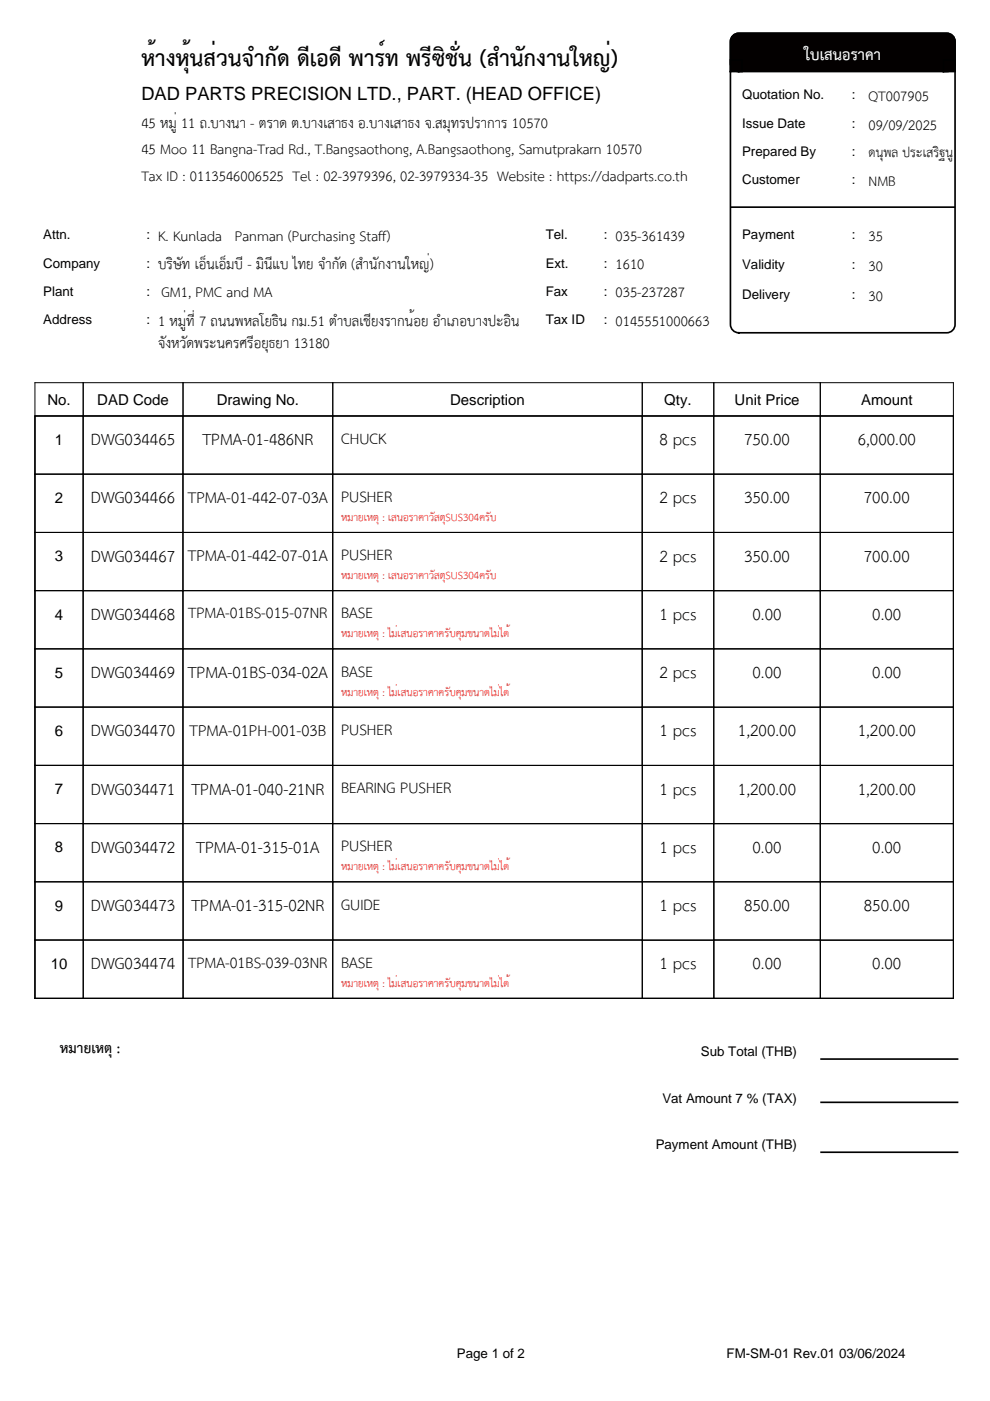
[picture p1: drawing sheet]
<svg xmlns="http://www.w3.org/2000/svg" width="210mm" height="297mm" viewBox="0 0 210 297" stroke-linecap="round" stroke-linejoin="round" font-family="sans-serif">
<path d="M7.4 88.2h10.2v12.3h-10.2z" fill="none" stroke="#000" stroke-width=".21"/>
<path d="M17.6 88.2h21.2v12.3h-21.2z" fill="#fff"/>
<path d="M17.6 88.2h21.2v12.3h-21.2z" fill="none" stroke="#000" stroke-width=".21"/>
<path d="M38.8 88.2h31.8v12.3h-31.8z" fill="#fff"/>
<path d="M38.8 88.2h31.8v12.3h-31.8z" fill="none" stroke="#000" stroke-width=".21"/>
<path d="M70.6 88.2h65.6v12.3h-65.6z" fill="#fff"/>
<path d="M70.6 88.2h65.6v12.3h-65.6z" fill="none" stroke="#000" stroke-width=".21"/>
<path d="M136.2 88.2h15.1v12.3h-15.1z" fill="#fff"/>
<path d="M136.2 88.2h15.1v12.3h-15.1z" fill="none" stroke="#000" stroke-width=".21"/>
<path d="M151.3 88.2h22.6v12.3h-22.6z" fill="#fff"/>
<path d="M151.3 88.2h22.6v12.3h-22.6z" fill="none" stroke="#000" stroke-width=".21"/>
<path d="M173.9 88.2h28.2v12.3h-28.2z" fill="#fff"/>
<path d="M173.9 88.2h28.2v12.3h-28.2z" fill="none" stroke="#000" stroke-width=".21"/>
<path d="M7.4 100.5h10.2v12.4h-10.2z" fill="#fff"/>
<path d="M7.4 100.5h10.2v12.4h-10.2z" fill="none" stroke="#000" stroke-width=".21"/>
<path d="M17.6 100.5h21.2v12.4h-21.2z" fill="#fff"/>
<path d="M17.6 100.5h21.2v12.4h-21.2z" fill="none" stroke="#000" stroke-width=".21"/>
<path d="M38.8 100.5h31.8v12.4h-31.8z" fill="#fff"/>
<path d="M38.8 100.5h31.8v12.4h-31.8z" fill="none" stroke="#000" stroke-width=".21"/>
<path d="M70.6 100.5h65.6v12.4h-65.6z" fill="#fff"/>
<path d="M70.6 100.5h65.6v12.4h-65.6z" fill="none" stroke="#000" stroke-width=".21"/>
<path d="M136.2 100.5h15.1v12.4h-15.1z" fill="#fff"/>
<path d="M136.2 100.5h15.1v12.4h-15.1z" fill="none" stroke="#000" stroke-width=".21"/>
<path d="M151.3 100.5h22.6v12.4h-22.6z" fill="#fff"/>
<path d="M151.3 100.5h22.6v12.4h-22.6z" fill="none" stroke="#000" stroke-width=".21"/>
<path d="M173.9 100.5h28.2v12.4h-28.2z" fill="#fff"/>
<path d="M173.9 100.5h28.2v12.4h-28.2z" fill="none" stroke="#000" stroke-width=".21"/>
<path d="M7.4 112.9h10.2v12.3h-10.2z" fill="#fff"/>
<path d="M7.4 112.9h10.2v12.3h-10.2z" fill="none" stroke="#000" stroke-width=".21"/>
<path d="M7.4 125.2h10.2v12.4h-10.2z" fill="#fff"/>
<path d="M7.4 125.2h10.2v12.4h-10.2z" fill="none" stroke="#000" stroke-width=".21"/>
<path d="M17.6 125.2h21.2v12.4h-21.2z" fill="#fff"/>
<path d="M17.6 125.2h21.2v12.4h-21.2z" fill="none" stroke="#000" stroke-width=".21"/>
<path d="M17.6 112.9h21.2v12.3h-21.2z" fill="#fff"/>
<path d="M17.6 112.9h21.2v12.3h-21.2z" fill="none" stroke="#000" stroke-width=".21"/>
<path d="M38.8 112.9h31.8v12.3h-31.8z" fill="#fff"/>
<path d="M38.8 112.9h31.8v12.3h-31.8z" fill="none" stroke="#000" stroke-width=".21"/>
<path d="M38.8 125.2h31.8v12.4h-31.8z" fill="#fff"/>
<path d="M38.8 125.2h31.8v12.4h-31.8z" fill="none" stroke="#000" stroke-width=".21"/>
<path d="M70.6 112.9h65.6v12.3h-65.6z" fill="#fff"/>
<path d="M70.6 112.9h65.6v12.3h-65.6z" fill="none" stroke="#000" stroke-width=".21"/>
<path d="M70.6 125.2h65.6v12.4h-65.6z" fill="#fff"/>
<path d="M70.6 125.2h65.6v12.4h-65.6z" fill="none" stroke="#000" stroke-width=".21"/>
<path d="M136.2 112.9h15.1v12.3h-15.1z" fill="#fff"/>
<path d="M136.2 112.9h15.1v12.3h-15.1z" fill="none" stroke="#000" stroke-width=".21"/>
<path d="M136.2 125.2h15.1v12.4h-15.1z" fill="#fff"/>
<path d="M136.2 125.2h15.1v12.4h-15.1z" fill="none" stroke="#000" stroke-width=".21"/>
<path d="M151.3 125.2h22.6v12.4h-22.6z" fill="#fff"/>
<path d="M151.3 125.2h22.6v12.4h-22.6z" fill="none" stroke="#000" stroke-width=".21"/>
<path d="M151.3 112.9h22.6v12.3h-22.6z" fill="#fff"/>
<path d="M151.3 112.9h22.6v12.3h-22.6z" fill="none" stroke="#000" stroke-width=".21"/>
<path d="M173.9 112.9h28.2v12.3h-28.2z" fill="#fff"/>
<path d="M173.9 112.9h28.2v12.3h-28.2z" fill="none" stroke="#000" stroke-width=".21"/>
<path d="M173.9 125.2h28.2v12.4h-28.2z" fill="#fff"/>
<path d="M173.9 125.2h28.2v12.4h-28.2z" fill="none" stroke="#000" stroke-width=".21"/>
<path d="M7.4 137.6h10.2v12.3h-10.2z" fill="#fff"/>
<path d="M7.4 137.6h10.2v12.3h-10.2z" fill="none" stroke="#000" stroke-width=".21"/>
<path d="M7.4 149.9h10.2v12.4h-10.2z" fill="#fff"/>
<path d="M7.4 149.9h10.2v12.4h-10.2z" fill="none" stroke="#000" stroke-width=".21"/>
<path d="M7.4 162.3h10.2v12.3h-10.2z" fill="#fff"/>
<path d="M7.4 162.3h10.2v12.3h-10.2z" fill="none" stroke="#000" stroke-width=".21"/>
<path d="M7.4 174.6h10.2v12.4h-10.2z" fill="#fff"/>
<path d="M7.4 174.6h10.2v12.4h-10.2z" fill="none" stroke="#000" stroke-width=".21"/>
<path d="M17.6 174.6h21.2v12.4h-21.2z" fill="#fff"/>
<path d="M17.6 174.6h21.2v12.4h-21.2z" fill="none" stroke="#000" stroke-width=".21"/>
<path d="M17.6 137.6h21.2v12.3h-21.2z" fill="#fff"/>
<path d="M17.6 137.6h21.2v12.3h-21.2z" fill="none" stroke="#000" stroke-width=".21"/>
<path d="M17.6 149.9h21.2v12.4h-21.2z" fill="#fff"/>
<path d="M17.6 149.9h21.2v12.4h-21.2z" fill="none" stroke="#000" stroke-width=".21"/>
<path d="M17.6 162.3h21.2v12.3h-21.2z" fill="#fff"/>
<path d="M17.6 162.3h21.2v12.3h-21.2z" fill="none" stroke="#000" stroke-width=".21"/>
<path d="M38.8 137.6h31.8v12.3h-31.8z" fill="#fff"/>
<path d="M38.8 137.6h31.8v12.3h-31.8z" fill="none" stroke="#000" stroke-width=".21"/>
<path d="M38.8 149.9h31.8v12.4h-31.8z" fill="#fff"/>
<path d="M38.8 149.9h31.8v12.4h-31.8z" fill="none" stroke="#000" stroke-width=".21"/>
<path d="M38.8 162.3h31.8v12.3h-31.8z" fill="#fff"/>
<path d="M38.8 162.3h31.8v12.3h-31.8z" fill="none" stroke="#000" stroke-width=".21"/>
<path d="M38.8 174.6h31.8v12.4h-31.8z" fill="#fff"/>
<path d="M38.8 174.6h31.8v12.4h-31.8z" fill="none" stroke="#000" stroke-width=".21"/>
<path d="M70.6 174.6h65.6v12.4h-65.6z" fill="#fff"/>
<path d="M70.6 174.6h65.6v12.4h-65.6z" fill="none" stroke="#000" stroke-width=".21"/>
<path d="M136.2 174.6h15.1v12.4h-15.1z" fill="#fff"/>
<path d="M136.2 174.6h15.1v12.4h-15.1z" fill="none" stroke="#000" stroke-width=".21"/>
<path d="M151.3 174.6h22.6v12.4h-22.6z" fill="#fff"/>
<path d="M151.3 174.6h22.6v12.4h-22.6z" fill="none" stroke="#000" stroke-width=".21"/>
<path d="M173.9 174.6h28.2v12.4h-28.2z" fill="#fff"/>
<path d="M173.9 174.6h28.2v12.4h-28.2z" fill="none" stroke="#000" stroke-width=".21"/>
<path d="M173.9 162.3h28.2v12.3h-28.2z" fill="#fff"/>
<path d="M173.9 162.3h28.2v12.3h-28.2z" fill="none" stroke="#000" stroke-width=".21"/>
<path d="M151.3 162.3h22.6v12.3h-22.6z" fill="#fff"/>
<path d="M151.3 162.3h22.6v12.3h-22.6z" fill="none" stroke="#000" stroke-width=".21"/>
<path d="M136.2 162.3h15.1v12.3h-15.1z" fill="#fff"/>
<path d="M136.2 162.3h15.1v12.3h-15.1z" fill="none" stroke="#000" stroke-width=".21"/>
<path d="M70.6 162.3h65.6v12.3h-65.6z" fill="#fff"/>
<path d="M70.6 162.3h65.6v12.3h-65.6z" fill="none" stroke="#000" stroke-width=".21"/>
<path d="M70.6 149.9h65.6v12.4h-65.6z" fill="#fff"/>
<path d="M70.6 149.9h65.6v12.4h-65.6z" fill="none" stroke="#000" stroke-width=".21"/>
<path d="M70.6 137.6h65.6v12.3h-65.6z" fill="#fff"/>
<path d="M70.6 137.6h65.6v12.3h-65.6z" fill="none" stroke="#000" stroke-width=".21"/>
<path d="M136.2 137.6h15.1v12.3h-15.1z" fill="#fff"/>
<path d="M136.2 137.6h15.1v12.3h-15.1z" fill="none" stroke="#000" stroke-width=".21"/>
<path d="M136.2 149.9h15.1v12.4h-15.1z" fill="#fff"/>
<path d="M136.2 149.9h15.1v12.4h-15.1z" fill="none" stroke="#000" stroke-width=".21"/>
<path d="M151.3 149.9h22.6v12.4h-22.6z" fill="#fff"/>
<path d="M151.3 149.9h22.6v12.4h-22.6z" fill="none" stroke="#000" stroke-width=".21"/>
<path d="M151.3 137.6h22.6v12.3h-22.6z" fill="#fff"/>
<path d="M151.3 137.6h22.6v12.3h-22.6z" fill="none" stroke="#000" stroke-width=".21"/>
<path d="M173.9 137.6h28.2v12.3h-28.2z" fill="#fff"/>
<path d="M173.9 137.6h28.2v12.3h-28.2z" fill="none" stroke="#000" stroke-width=".21"/>
<path d="M173.9 149.9h28.2v12.4h-28.2z" fill="#fff"/>
<path d="M173.9 149.9h28.2v12.4h-28.2z" fill="none" stroke="#000" stroke-width=".21"/>
<path d="M173.9 199.3h28.2v12.4h-28.2z" fill="#fff"/>
<path d="M173.9 199.3h28.2v12.4h-28.2z" fill="none" stroke="#000" stroke-width=".21"/>
<path d="M173.9 187h28.2v12.3h-28.2z" fill="#fff"/>
<path d="M173.9 187h28.2v12.3h-28.2z" fill="none" stroke="#000" stroke-width=".21"/>
<path d="M151.3 187h22.6v12.3h-22.6z" fill="#fff"/>
<path d="M151.3 187h22.6v12.3h-22.6z" fill="none" stroke="#000" stroke-width=".21"/>
<path d="M151.3 199.3h22.6v12.4h-22.6z" fill="#fff"/>
<path d="M151.3 199.3h22.6v12.4h-22.6z" fill="none" stroke="#000" stroke-width=".21"/>
<path d="M136.2 199.3h15.1v12.4h-15.1z" fill="#fff"/>
<path d="M136.2 199.3h15.1v12.4h-15.1z" fill="none" stroke="#000" stroke-width=".21"/>
<path d="M136.2 187h15.1v12.3h-15.1z" fill="#fff"/>
<path d="M136.2 187h15.1v12.3h-15.1z" fill="none" stroke="#000" stroke-width=".21"/>
<path d="M70.6 187h65.6v12.3h-65.6z" fill="#fff"/>
<path d="M70.6 187h65.6v12.3h-65.6z" fill="none" stroke="#000" stroke-width=".21"/>
<path d="M38.8 187h31.8v12.3h-31.8z" fill="#fff"/>
<path d="M38.8 187h31.8v12.3h-31.8z" fill="none" stroke="#000" stroke-width=".21"/>
<path d="M38.8 199.3h31.8v12.4h-31.8z" fill="#fff"/>
<path d="M38.8 199.3h31.8v12.4h-31.8z" fill="none" stroke="#000" stroke-width=".21"/>
<path d="M70.6 199.3h65.6v12.4h-65.6z" fill="#fff"/>
<path d="M70.6 199.3h65.6v12.4h-65.6z" fill="none" stroke="#000" stroke-width=".21"/>
<path d="M17.6 187h21.2v12.3h-21.2z" fill="#fff"/>
<path d="M17.6 187h21.2v12.3h-21.2z" fill="none" stroke="#000" stroke-width=".21"/>
<path d="M17.6 199.3h21.2v12.4h-21.2z" fill="#fff"/>
<path d="M17.6 199.3h21.2v12.4h-21.2z" fill="none" stroke="#000" stroke-width=".21"/>
<path d="M7.4 187h10.2v12.3h-10.2z" fill="#fff"/>
<path d="M7.4 187h10.2v12.3h-10.2z" fill="none" stroke="#000" stroke-width=".21"/>
<path d="M7.4 199.3h10.2v12.4h-10.2z" fill="#fff"/>
<path d="M7.3 88.2h194.9M7.4 88.1v123.7M202.1 88.1v123.7M7.4 199.3h10.2v12.4h-10.2zM7.3 211.7h194.9" fill="none" stroke="#000" stroke-width=".21"/>
<path d="M155.4 7.6l.8-.5h.4h44.1a1.76 1.76 0 0 1 1.8 1.7v60a1.76 1.76 0 0 1-1.8 1.8h-44.1a1.76 1.76 0 0 1-1.7-1.8v-60v-.4z" fill="#fff"/>
<path d="M155.4 7.6l.8-.5h.4h44.1a1.76 1.76 0 0 1 1.8 1.7v60a1.76 1.76 0 0 1-1.8 1.8h-44.1a1.76 1.76 0 0 1-1.7-1.8v-60v-.4zM154.9 43.9h47.6" fill="none" stroke="#000" stroke-width=".35"/>
<path d="M155.4 7.6l.8-.5h.4h44.1a1.76 1.76 0 0 1 1.8 1.7v4.6a1.76 1.76 0 0 1-1.8 1.8h-44.1a1.76 1.76 0 0 1-1.7-1.8v-4.6v-.4z" fill="#030000"/>
<path d="M155.4 7.6l.8-.5h.4h44.1a1.76 1.76 0 0 1 1.8 1.7v4.6a1.76 1.76 0 0 1-1.8 1.8h-44.1a1.76 1.76 0 0 1-1.7-1.8v-4.6v-.4z" fill="none" stroke="#000" stroke-width=".35"/>
<path d="M154.9 12.7h2.4v2.5h-2.4z" fill="#030000"/>
<path d="M154.9 12.7h2.4v2.5h-2.4z" fill="none" stroke="#000" stroke-width=".35"/>
<path d="M200 12.7h2.5v2.5h-2.5z" fill="#030000"/>
<path d="M200 12.7h2.5v2.5h-2.5zM173.9 224.5h29.3M173.9 233.7h29.3M173.9 244.3h29.3" fill="none" stroke="#000" stroke-width=".35"/>
<g fill="none" stroke="#000" stroke-width=".21">
<path d="M7.3 81.1h194.9M7.3 88.2h194.9M7.4 81.1v130.7M17.6 81.1v130.7M38.8 81.1v130.7M70.6 81.1v130.7M136.2 81.1v130.7M151.3 81.1v130.7M173.9 81.1v130.7M202.1 81.1v130.7M7.3 100.5h194.9M7.3 112.9h194.9"/>
<path d="M7.3 125.2h194.9M7.3 137.6h194.9M7.3 149.9h194.9M7.3 162.3h194.9M7.3 174.6h194.9M7.3 187h194.9M7.3 199.3h194.9M7.3 211.7h194.9"/>
</g>
<text font-size="6.7" x="30" y="14">ห้างหุ้นส่วนจำกัด ดีเอดี พาร์ท พรีซิชั่น (สำนักงานใหญ่)</text>
<g font-size="4.9">
<text x="19.3" y="94.4">DWG034465</text>
<text x="42.9" y="94.4">TPMA-01-486NR</text>
<text x="139.8" y="94.4">8 pcs</text>
<text x="157.8" y="94.4">750.00</text>
<text x="181.9" y="94.4">6,000.00</text>
<text x="19.3" y="106.7">DWG034466</text>
<text x="139.8" y="106.7">2 pcs</text>
<text x="157.8" y="106.7">350.00</text>
<text x="183.2" y="106.7">700.00</text>
<text x="19.3" y="119.1">DWG034467</text>
<text x="139.8" y="119.1">2 pcs</text>
<text x="157.8" y="119.1">350.00</text>
<text x="183.2" y="119.1">700.00</text>
<text x="19.3" y="131.4">DWG034468</text>
<text x="139.8" y="131.4">1 pcs</text>
<text x="159.5" y="131.4">0.00</text>
<text x="184.9" y="131.4">0.00</text>
<text x="19.3" y="143.8">DWG034469</text>
<text x="39.8" y="143.8">TPMA-01BS-034-02A</text>
<text x="139.8" y="143.8">2 pcs</text>
<text x="159.5" y="143.8">0.00</text>
<text x="184.9" y="143.8">0.00</text>
<text x="19.3" y="156.1">DWG034470</text>
<text x="139.8" y="156.1">1 pcs</text>
<text x="156.5" y="156.1">1,200.00</text>
<text x="181.9" y="156.1">1,200.00</text>
<text x="19.3" y="168.5">DWG034471</text>
<text x="40.6" y="168.5">TPMA-01-040-21NR</text>
<text x="139.8" y="168.5">1 pcs</text>
<text x="156.5" y="168.5">1,200.00</text>
<text x="181.9" y="168.5">1,200.00</text>
<text x="19.3" y="180.8">DWG034472</text>
<text x="41.6" y="180.8">TPMA-01-315-01A</text>
<text x="139.8" y="180.8">1 pcs</text>
<text x="159.5" y="180.8">0.00</text>
<text x="184.9" y="180.8">0.00</text>
<text x="19.3" y="193.2">DWG034473</text>
<text x="40.6" y="193.2">TPMA-01-315-02NR</text>
<text x="139.8" y="193.2">1 pcs</text>
<text x="157.8" y="193.2">850.00</text>
<text x="183.2" y="193.2">850.00</text>
<text x="19.3" y="205.5">DWG034474</text>
<text x="139.8" y="205.5">1 pcs</text>
<text x="159.5" y="205.5">0.00</text>
<text x="184.9" y="205.5">0.00</text>
</g>
<g font-size="4.8">
<text x="39.9" y="106.6">TPMA-01-442-07-03A</text>
<text x="39.9" y="118.9">TPMA-01-442-07-01A</text>
<text x="40.2" y="156">TPMA-01PH-001-03B</text>
</g>
<text font-size="4.6" fill="#fff" x="170.5" y="12.6">ใบเสนอราคา</text>
<g font-size="4.6">
<text x="72.3" y="94.1">CHUCK</text>
<text x="72.3" y="106.4">PUSHER</text>
<text x="72.3" y="118.8">PUSHER</text>
<text x="39.9" y="131.1">TPMA-01BS-015-07NR</text>
<text x="72.3" y="131.1">BASE</text>
<text x="72.3" y="143.4">BASE</text>
<text x="72.3" y="155.8">PUSHER</text>
<text x="72.3" y="168.1">BEARING PUSHER</text>
<text x="72.3" y="180.5">PUSHER</text>
<text x="72.3" y="192.8">GUIDE</text>
<text x="39.9" y="205.2">TPMA-01BS-039-03NR</text>
<text x="72.3" y="205.2">BASE</text>
</g>
<g font-size="4.2">
<text x="184.1" y="21.5">QT007905</text>
<text x="30" y="27.1">45 หมู่ 11 ถ.บางนา - ตราด ต.บางเสาธง อ.บางเสาธง จ.สมุทรปราการ 10570</text>
<text x="184.1" y="27.5">09/09/2025</text>
<text x="30" y="32.7">45 Moo 11 Bangna-Trad Rd., T.Bangsaothong, A.Bangsaothong, Samutprakarn 10570</text>
<text x="30" y="38.4">Tax ID : 0113546006525 Tel : 02-3979396, 02-3979334-35 Website : https://dadparts.co.th</text>
<text x="184.1" y="39.5">NMB</text>
<text x="33.5" y="51.1">K. Kunlada Panman (Purchasing Staff)</text>
<text x="130.5" y="51.1">035-361439</text>
<text x="184.1" y="51.1">35</text>
<text x="33.5" y="57.1">บริษัท เอ็นเอ็มบี - มินีแบ ไทย จำกัด (สำนักงานใหญ่)</text>
<text x="130.5" y="57.1">1610</text>
<text x="184.1" y="57.5">30</text>
<text x="34.2" y="63.1">GM1, PMC and MA</text>
<text x="130.5" y="63.1">035-237287</text>
<text x="184.1" y="63.8">30</text>
<text x="33.5" y="69">1 หมู่ที่ 7 ถนนพหลโยธิน กม.51 ตำบลเชียงรากน้อย อำเภอบางปะอิน</text>
<text x="130.5" y="69">0145551000663</text>
<text x="33.5" y="73.8">จังหวัดพระนครศรีอยุธยา 13180</text>
<text x="12.7" y="223.3">หมายเหตุ :</text>
</g>
<g font-size="3.9">
<text x="30" y="21.3">DAD PARTS PRECISION LTD., PART. (HEAD OFFICE)</text>
<text x="184.1" y="33.4">ดนุพล ประเสริฐนู</text>
</g>
<g font-size="3.2">
<text x="10.1" y="85.8">No.</text>
<text x="20.6" y="85.8">DAD Code</text>
<text x="45.9" y="85.8">Drawing No.</text>
<text x="95.4" y="85.8">Description</text>
<text x="140.8" y="85.8">Qty.</text>
<text x="155.8" y="85.8">Unit Price</text>
<text x="182.6" y="85.8">Amount</text>
<text x="11.6" y="94.3">1</text>
<text x="11.6" y="106.7">2</text>
<text x="11.6" y="119">3</text>
<text x="11.6" y="131.4">4</text>
<text x="11.6" y="143.7">5</text>
<text x="11.6" y="156.1">6</text>
<text x="11.6" y="168.4">7</text>
<text x="11.6" y="180.7">8</text>
<text x="11.6" y="193.1">9</text>
<text x="10.8" y="205.4">10</text>
</g>
<g font-size="3.2" fill="#fc0905">
<text x="72.3" y="110.4">หมายเหตุ : เสนอราคาวัสดุSUS304ครับ</text>
<text x="72.3" y="122.8">หมายเหตุ : เสนอราคาวัสดุSUS304ครับ</text>
<text x="72.3" y="135.1">หมายเหตุ : ไม่เสนอราคาครับคุมขนาดไม่ได้</text>
<text x="72.3" y="147.5">หมายเหตุ : ไม่เสนอราคาครับคุมขนาดไม่ได้</text>
<text x="72.3" y="184.5">หมายเหตุ : ไม่เสนอราคาครับคุมขนาดไม่ได้</text>
<text x="72.3" y="209.2">หมายเหตุ : ไม่เสนอราคาครับคุมขนาดไม่ได้</text>
</g>
<g font-size="2.8">
<text x="157.3" y="21.1">Quotation No.</text>
<text x="180.6" y="21.1">:</text>
<text x="157.3" y="27.1">Issue Date</text>
<text x="180.6" y="27.1">:</text>
<text x="157.3" y="33.1">Prepared By</text>
<text x="180.6" y="33.1">:</text>
<text x="157.3" y="39.1">Customer</text>
<text x="180.6" y="39.1">:</text>
<text x="9.2" y="50.7">Attn.</text>
<text x="31" y="50.7">:</text>
<text x="115.7" y="50.7">Tel.</text>
<text x="128.1" y="50.7">:</text>
<text x="157.3" y="50.7">Payment</text>
<text x="180.6" y="50.7">:</text>
<text x="9.2" y="56.7">Company</text>
<text x="31" y="56.7">:</text>
<text x="115.7" y="56.7">Ext.</text>
<text x="128.1" y="56.7">:</text>
<text x="157.3" y="57.1">Validity</text>
<text x="180.6" y="57.1">:</text>
<text x="9.2" y="62.7">Plant</text>
<text x="31" y="62.7">:</text>
<text x="115.7" y="62.7">Fax</text>
<text x="128.1" y="62.7">:</text>
<text x="157.3" y="63.4">Delivery</text>
<text x="180.6" y="63.4">:</text>
<text x="9.2" y="68.7">Address</text>
<text x="31" y="68.7">:</text>
<text x="115.7" y="68.7">Tax ID</text>
<text x="128.1" y="68.7">:</text>
<text x="148.6" y="223.9">Sub Total (THB)</text>
<text x="140.4" y="233.8">Vat Amount 7 % (TAX)</text>
<text x="139" y="243.7">Payment Amount (THB)</text>
<text x="96.9" y="288">Page 1 of 2</text>
<text x="154.1" y="288">FM-SM-01 Rev.01 03/06/2024</text>
</g>
</svg>
